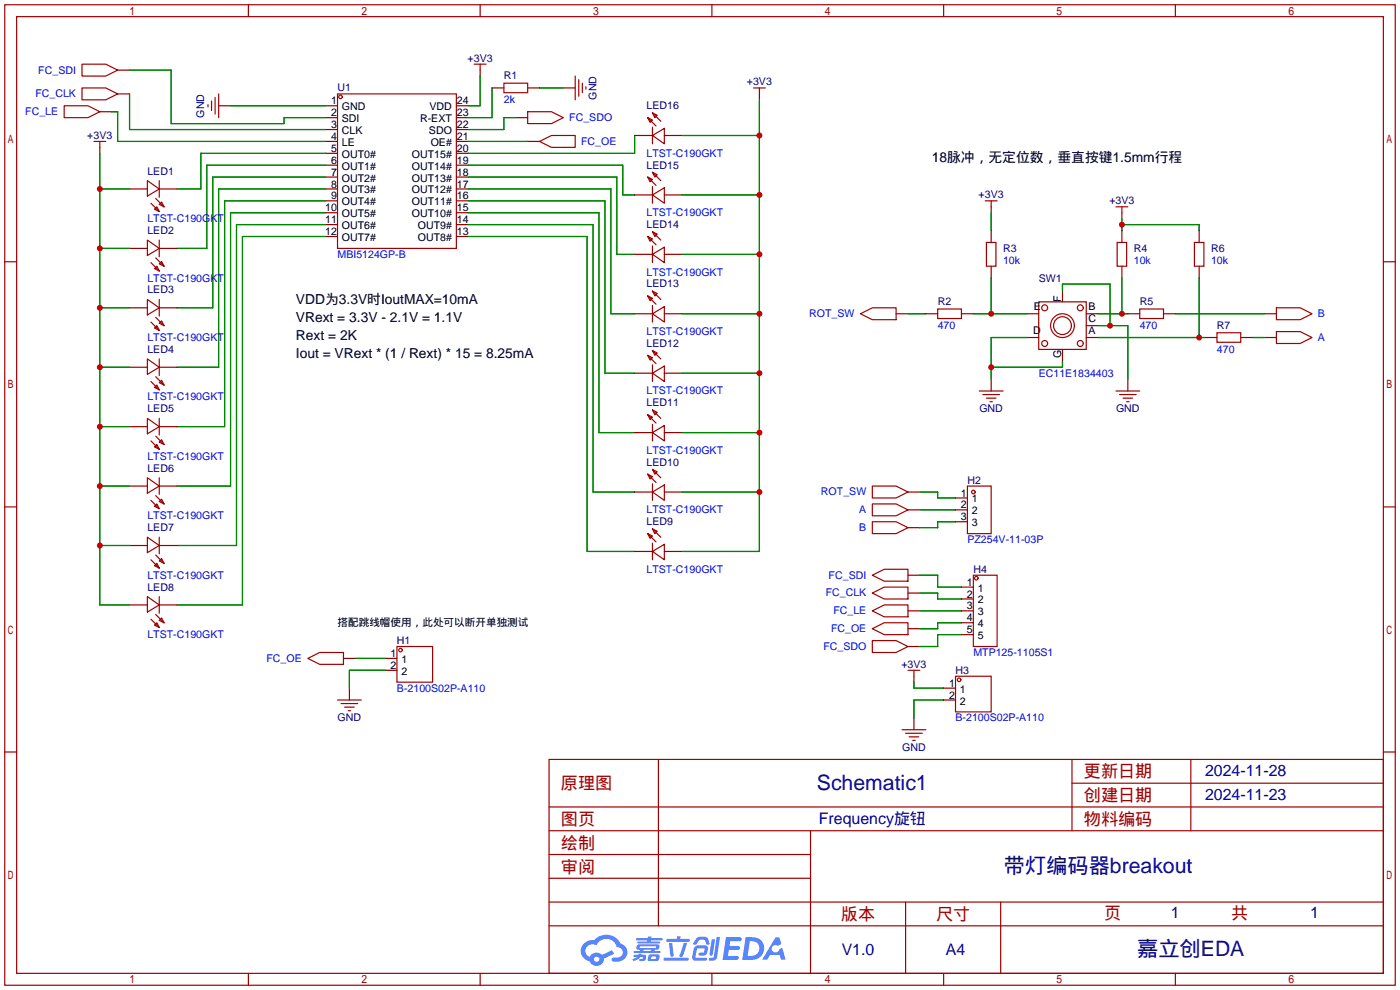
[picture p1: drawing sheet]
<svg xmlns="http://www.w3.org/2000/svg" width="299mm" height="212mm" viewBox="0 0 299 212" stroke-linecap="round" stroke-linejoin="round" font-family="sans-serif">
<g fill="none" stroke="#a10000" stroke-width=".25">
<path d="M1 1h297.2v209.6h-297.2zM3.6 3.6h292.1v204.4h-292.1zM53.1 1v2.6M102.6 1v2.6M152.1 1v2.6M201.7 1v2.6M251.2 1v2.6M1 55.9h2.6M295.7 55.9h2.5M1 108.3h2.6M295.7 108.3h2.5M1 160.7h2.6"/>
<path d="M117.3 162.3h178.4v45.7h-178.4zM117.3 177.5h178.4M117.3 172.5h178.4M140.7 162.3v35.6M173.2 177.5v30.5M229.1 162.3v15.2M229.1 167.4h66.6M254.5 162.3v15.2M295.7 160.7h2.5M117.3 182.6h55.9M117.3 197.9h178.4M117.3 192.8h178.4"/>
<path d="M117.3 187.7h55.9M193.5 192.8v15.2M213.9 192.8v15.2M53.1 208v2.6M102.6 208v2.6M152.1 208v2.6M201.7 208v2.6M251.2 208v2.6"/>
</g>
<g fill="#5487ff">
<path d="M155.2 200.3h2.6a.48 .48 0 0 1 .7 .4 .48 .48 0 0 1-.6 .4h-1.8l-.2 1.1h1.9a.43 .43 0 0 1 .4 .4 .43 .43 0 0 1-.5 .4h-1.9l-.2 1.3h1.7a.45 .45 0 0 1 .5 .2 .45 .45 0 0 1-.1 .6h-3.3z"/>
<path d="M165.7 200.3h.9l.4 1.5-.8 .3a.84 .84 0 0 0-1.2 .3 .84 .84 0 0 0 .4 1.1 .84 .84 0 0 0 1.1-.4l.1-.2 .6-.3 .7 2.5h-1l-.2-1h-2.1l-.6 1h-1.1z"/>
<path d="M152.1 200.8h.7l-.5 3.1a.36 .36 0 0 1-.3 .3 .36 .36 0 0 1-.4-.3z"/>
<path d="M153.2 200.2h.7l-.6 4.3a1.13 1.13 0 0 1-1.8 .6l.2-.4h.7l.2-.2z"/>
<path d="M148.9 200.6l.6-.4h1a.77 .77 0 0 1 .9 .5l.3 1-.2 .2h-.5l-.3-.9-.2-.2-1 .1-.7 1-.6-.1-.1-.2z"/>
<path d="M148.4 202.4l.6-.3h1.7a.81 .81 0 0 1 .7 .5 .81 .81 0 0 1-.2 .8 .81 .81 0 0 1-.9 .8h-.7a.32 .32 0 0 1-.3-.3 .32 .32 0 0 1 .4-.3h.7l.2-.9-1.6 .1-.4 1.8 2.2 .1a.32 .32 0 0 1 .3 .4 .32 .32 0 0 1-.4 .2h-2.2l-.5-.3-.1-.5z"/>
<path d="M141.9 204.7h5a.33 .33 0 0 1 .3 .3 .33 .33 0 0 1-.3 .3h-4.9l-.2-.1z"/>
<path d="M146.1 201.5h.8l-.7 2a.98 .98 0 0 1-.7 1.1l-.3-.3z"/>
<path d="M143 201.6h.7l.3 2.5a.34 .34 0 0 1-.3 .4 .34 .34 0 0 1-.4-.3z"/>
<path d="M142.5 200.7h2.1l.3-.6h.6l-.1 .6h1.7a.32 .32 0 0 1 .4 .3 .32 .32 0 0 1-.4 .3h-4.5l-.2-.2z"/>
<path d="M135.5 204.1h.9l.1-.3h.6v.3h.8a.82 .82 0 0 1-.5 1.3h-.8v-.4l.7-.1 .1-.3a.68 .68 0 0 0-1 .4l-1.1 .4-.1-.4 .9-.5h-.7z"/>
<path d="M136 200.5h2.4l.1-.3h.7v.3h2.2l.2 .3-.2 .2h-2.3v.2h1.8l.2 .3-.2 .1h-4.5l-.1-.4h2l.1-.2h-2.3l-.1-.2z"/>
<path d="M159.4 200.3l-.8 4.9h1.7a2.5 2.5 0 0 0 3-2.5 2.5 2.5 0 0 0-3.1-2.4zM160.3 201.1a1.61 1.61 0 0 1 2 1.5 1.61 1.61 0 0 1-1.8 1.7h-.7z"/>
<path d="M136.2 202a.55 .55 0 0 0-.2 .8 .55 .55 0 0 0 .7 .2l.1 .3h-1.3v.3l5.4 .1 .3-.2-.2-.2h-1.2l.2-.3a.7 .7 0 0 0 .8-.3 .7 .7 0 0 0 0-.8l-4.2-.1zM136.8 202.3l3.3-.1 .1 .1-.2 .3h-3.2zM137.5 203h1.7l-.2 .3h-1.4z"/>
<path d="M138.6 204.2a1.05 1.05 0 0 0 0 1.2 2.91 2.91 0 0 0 2.2-.2 .98 .98 0 0 0 0-1.2h-1.6zM139.2 204.5l.9-.1 .1 .4-.2 .2-.8-.1z"/>
<path d="M124.9 201.6a2.23 2.23 0 0 0-.7 2.3 2.23 2.23 0 0 0 1.8 1.6 1.58 1.58 0 0 0 1.8 .9 1.58 1.58 0 0 0 1.3-1.5l2.2-1.1-.5-.7-2.1 1a1.65 1.65 0 0 0-2.7 .4 1.45 1.45 0 0 1-.8-1.9 1.45 1.45 0 0 1 2-.7l.3 .1a2.3 2.3 0 0 1 2.3-1.3 2.3 2.3 0 0 1 2 1.7 1.12 1.12 0 0 1 1.3 1 1.12 1.12 0 0 1-1.1 1.2h-.7a.45 .45 0 0 0-.6 .4 .45 .45 0 0 0 .5 .5 2.21 2.21 0 0 0 2.2-.5 2.21 2.21 0 0 0 .5-2.3 2.13 2.13 0 0 0-1.3-1.1 3.3 3.3 0 0 0-5.6-.7l-1.1 .1zM127 205a.57 .57 0 0 1 1.1 0 .57 .57 0 0 1-1.1 0z"/>
</g>
<g fill="none" stroke="#870000" stroke-width=".25">
<path d="M25.1 15h2.6M102.6 15v1.3M105.2 18.8h2.5M112.8 18.8h2.5M120.4 18.8h2.5M21.3 31.5v1.3M21.3 23.9h2.6M25.1 20.1h2.6M46.7 22.6h2.6M69.6 22.6h2.5M69.6 25.1h2.5M69.6 27.7h2.5"/>
<path d="M69.6 30.2h2.5M69.6 32.8h2.5M69.6 35.3h2.5M69.6 37.8h2.5M97.5 22.6h2.6M97.5 25.1h2.6M97.5 27.7h2.6M97.5 30.2h2.6M97.5 32.8h2.6M97.5 35.3h2.6M97.5 37.8h2.6M110.2 25.1h2.6"/>
<path d="M112.8 30.2h2.5M135.6 29h3.8M142 29h3.8M162.3 20.1v1.2M27.7 40.4h3.8M27.7 53.1h3.8M34 40.4h3.8M34 53.1h3.8M69.6 40.4h2.5M69.6 42.9h2.5M69.6 45.5h2.5M69.6 48h2.5"/>
<path d="M69.6 50.5h2.5M97.5 40.4h2.6M97.5 42.9h2.6M97.5 45.5h2.6M97.5 48h2.6M97.5 50.5h2.6M135.6 41.7h3.8M135.6 54.4h3.8M142 41.7h3.8M142 54.4h3.8M211.8 44.2v1.3M211.8 49.3v2.5"/>
<path d="M211.8 56.9v2.5M239.8 45.5v1.2M239.8 49.3v2.5M239.8 56.9v2.5M256.3 49.3v2.5M256.3 56.9v2.5M27.7 65.8h3.8M27.7 78.5h3.8M34 65.8h3.8M34 78.5h3.8M135.6 67.1h3.8M135.6 79.8h3.8"/>
<path d="M142 67.1h3.8M142 79.8h3.8M191.5 67.1h2.6M197.9 67.1h2.5M205.5 67.1h2.5M219.5 67.1h2.5M219.5 72.1h2.5M227.1 62v2.5M227.1 74.7v2.5M232.2 67.1h2.5M232.2 72.1h2.5M232.2 69.6h2.5"/>
<path d="M241 67.1h2.6M248.7 67.1h2.5M257.6 72.1h2.5M265.2 72.1h2.5M270.3 67.1h2.5M270.3 72.1h2.5M27.7 91.2h3.8M34 91.2h3.8M135.6 92.5h3.8M142 92.5h3.8M211.8 81v2.6M241 81v2.6"/>
<path d="M27.7 103.9h3.8M27.7 116.6h3.8M34 103.9h3.8M34 116.6h3.8M135.6 105.2h3.8M135.6 117.9h3.8M142 105.2h3.8M142 117.9h3.8M194.1 105.2h2.5M194.1 109h2.5M194.1 112.8h2.5M204.2 109h2.6"/>
<path d="M204.2 106.4h2.6M204.2 111.5h2.6M27.7 129.3h3.8M34 129.3h3.8M194.1 138.2h2.5M194.1 134.4h2.5M194.1 130.6h2.5M194.1 126.7h2.5M194.1 122.9h2.5M205.5 130.6h2.5M205.5 125.5h2.5M205.5 128h2.5"/>
<path d="M205.5 133.1h2.5M205.5 135.6h2.5M73.4 140.7h2.5M74.7 147.1v2.5M82.3 140.7h2.5M82.3 143.3h2.5M195.3 144.5v1.3M195.3 153.4v2.6M201.7 147.1h2.5M201.7 149.6h2.5"/>
</g>
<g fill="none" stroke="#a10000" stroke-width=".25">
<path d="M17.5 13.7h5.1l2.5 1.3-2.5 1.3h-5.1zM17.5 18.8h5.1l2.5 1.3-2.5 1.2h-5.1zM101.3 13.7h2.6M102.6 13.7v1.3M107.7 17.8h5.1v2h-5.1zM122.9 16.3v5M123.7 17v3.6M124.5 17.8v2M125.2 18.5v.6M161 18.8h2.6M162.3 18.8v1.3M13.7 22.6h5.1l2.5 1.3-2.5 1.2h-5.1z"/>
<path d="M20.1 30.2h2.5M21.3 30.2v1.3M31.5 38.6l2.5 1.8-2.5 1.5zM34 38.6v3.6M44.4 22.4v.5M45.2 21.6v2M46 20.8v3.6M46.7 20.1v5M72.1 20.1h25.4v33h-25.4zM112.8 23.9h5.1l2.5 1.2-2.5 1.3h-5.1zM115.3 30.2l2.6-1.2h5v2.5h-5zM138.4 25.1l1 .6-.5 .5z"/>
<path d="M138.4 37.8l1 .6-.5 .5zM138.4 25.1l1.8 1.8M138.4 37.8l1.8 1.8M139.4 29l2.6-1.6v3.3zM139.4 24.1l1.1 .5-.5 .5zM139.4 36.8l1.1 .5-.5 .5zM139.4 27.2v3.5M139.4 39.9v3.5M139.4 24.1l1.8 1.8M139.4 36.8l1.8 1.8M31.5 51.3l2.5 1.8-2.5 1.5zM32.3 43.4l1.7 1.8"/>
<path d="M32.3 56.1l1.7 1.8M33 44.7l.5-.5 .5 1zM33 57.4l.5-.5 .5 1zM33.3 42.4l1.8 1.8M33.3 55.1l1.8 1.8M34 43.7l.5-.5 .6 1zM34 56.4l.5-.5 .6 1zM34 51.3v3.6M138.4 50.5l1 .6-.5 .5zM138.4 50.5l1.8 1.8M139.4 41.7l2.6-1.6v3.3zM139.4 54.4l2.6-1.6v3.3z"/>
<path d="M139.4 49.5l1.1 .5-.5 .5zM139.4 52.6v3.5M139.4 49.5l1.8 1.8M210.6 42.9h2.5M210.8 51.8h2.1v5.1h-2.1zM211.8 42.9v1.3M238.5 44.2h2.5M238.8 51.8h2v5.1h-2zM239.8 44.2v1.3M255.3 51.8h2v5.1h-2zM31.5 64l2.5 1.8-2.5 1.5zM31.5 76.7l2.5 1.8-2.5 1.5z"/>
<path d="M32.3 68.8l1.7 1.8M33 70.1l.5-.5 .5 1zM33.3 67.8l1.8 1.8M34 69.1l.5-.5 .6 1zM34 64v3.6M34 76.7v3.6M138.4 63.2l1 .6-.5 .5zM138.4 75.9l1 .6-.5 .5zM138.4 63.2l1.8 1.8M138.4 75.9l1.8 1.8M139.4 67.1l2.6-1.6v3.3zM139.4 62.2l1.1 .5-.5 .5z"/>
<path d="M139.4 79.8l2.6-1.6v3.3zM139.4 74.9l1.1 .5-.5 .5zM139.4 65.3v3.5M139.4 78v3.5M139.4 62.2l1.8 1.8M139.4 74.9l1.8 1.8M183.9 67.1l2.5-1.3h5.1v2.5h-5.1zM200.4 66h5.1v2.1h-5.1zM222 64.5h10.2v10.2h-10.2zM243.6 66h5.1v2.1h-5.1zM260.1 71.1h5.1v2.1h-5.1zM272.8 70.9h5.1l2.5 1.2-2.5 1.3h-5.1z"/>
<path d="M272.8 65.8h5.1l2.5 1.3-2.5 1.2h-5.1zM31.5 89.4l2.5 1.8-2.5 1.5zM32.3 81.5l1.7 1.8M32.3 94.2l1.7 1.8M33 82.8l.5-.5 .5 1zM33 95.5l.5-.5 .5 1zM33.3 80.5l1.8 1.8M33.3 93.2l1.8 1.8M34 81.8l.5-.5 .6 1zM34 94.5l.5-.5 .6 1zM34 89.4v3.6M138.4 88.6l1 .6-.5 .5z"/>
<path d="M138.4 88.6l1.8 1.8M139.4 92.5l2.6-1.6v3.3zM139.4 87.6l1.1 .5-.5 .5zM139.4 90.7v3.5M139.4 87.6l1.8 1.8M209.3 83.6h5.1M210.1 84.3h3.5M210.8 85.1h2.1M211.6 85.9h.5M238.5 83.6h5.1M239.3 84.3h3.5M240 85.1h2.1"/>
<path d="M240.8 85.9h.5M31.5 102.1l2.5 1.8-2.5 1.5zM31.5 114.8l2.5 1.8-2.5 1.5zM32.3 106.9l1.7 1.8M32.3 119.6l1.7 1.8M33 108.2l.5-.5 .5 1zM33.3 105.9l1.8 1.8M33.3 118.6l1.8 1.8M34 107.2l.5-.5 .6 1zM34 119.9l.5-.5 .6 1zM34 102.1v3.6M34 114.8v3.6"/>
<path d="M138.4 101.3l1 .6-.5 .5zM138.4 114l1 .6-.5 .5zM138.4 101.3l1.8 1.8M138.4 114l1.8 1.8M139.4 105.2l2.6-1.6v3.3zM139.4 100.3l1.1 .5-.5 .5zM139.4 117.9l2.6-1.6v3.3zM139.4 113l1.1 .5-.5 .5zM139.4 103.4v3.5M139.4 116.1v3.5M139.4 100.3l1.8 1.8M139.4 113l1.8 1.8"/>
<path d="M186.4 103.9h5.1l2.6 1.3-2.6 1.2h-5.1zM186.4 107.7h5.1l2.6 1.3-2.6 1.2h-5.1zM186.4 111.5h5.1l2.6 1.3-2.6 1.2h-5.1zM206.8 103.9h5v10.1h-5zM31.5 127.5l2.5 1.8-2.5 1.5zM32.3 132.3l1.7 1.8M33 120.9l.5-.5 .5 1zM33.3 131.3l1.8 1.8M33.5 133.1l.5 1-1-.5zM34 127.5v3.6M34.5 132.1l.6 1-1.1-.5zM84.8 138.2h7.7v7.6h-7.7z"/>
<path d="M186.4 136.9h5.1l2.6 1.3-2.6 1.2h-5.1zM186.4 134.4l2.6-1.3h5.1v2.5h-5.1zM186.4 130.6l2.6-1.3h5.1v2.5h-5.1zM186.4 126.7l2.6-1.2h5.1v2.5h-5.1zM186.4 122.9l2.6-1.2h5.1v2.5h-5.1zM208 122.9h5.1v15.3h-5.1zM65.8 140.7l2.5-1.3h5.1v2.6h-5.1zM72.1 149.6h5.1M72.9 150.4h3.6M73.7 151.1h2M74.4 151.9h.5M192.8 156h5.1"/>
<path d="M193.5 156.7h3.6M194.1 143.3h2.5M194.3 157.5h2M195.1 158.2h.5M195.3 143.3v1.2M204.2 144.5h7.6v7.6h-7.6z"/>
<circle cx="72.8" cy="20.7" r=".38"/>
<circle cx="223.3" cy="73.4" r=".63"/>
<circle cx="223.3" cy="65.8" r=".63"/>
<circle cx="227.1" cy="69.6" r="2.54"/>
<circle cx="227.1" cy="69.6" r="1.9"/>
<circle cx="230.9" cy="73.4" r=".63"/>
<circle cx="230.9" cy="65.8" r=".63"/>
<circle cx="208" cy="105.2" r=".38"/>
<circle cx="85.6" cy="138.9" r=".38"/>
<circle cx="208.7" cy="123.6" r=".38"/>
<circle cx="205" cy="145.3" r=".38"/>
</g>
<g fill="none" stroke="#008700" stroke-width=".25">
<path d="M27.7 15h8.9v11.4h24.1v-1.3h8.9M102.6 16.3v6.3h-2.5M105.2 18.8v6.3h-5.1M115.3 18.8h5.1M21.3 32.8v96.5h6.4M23.9 23.9h1.2v6.3h44.5M27.7 20.1v7.6h41.9M49.3 22.6h20.3M69.6 32.8h-26.7v7.6h-5.1M69.6 35.3h-25.4v17.8h-6.4M69.6 37.8h-24.1v28h-7.7M100.1 35.3h33v6.4h2.5"/>
<path d="M100.1 37.8h31.7v16.6h3.8M100.1 30.2h12.7M110.2 25.1h-2.5v2.6h-7.6M135.6 29v3.8h-35.5M145.8 29h16.5M162.3 21.3v96.6h-16.5M21.3 40.4h6.4M21.3 53.1h6.4M69.6 40.4h-22.9v38.1h-8.9M69.6 42.9h-21.6v48.3h-10.2M69.6 45.5h-20.3v58.4h-11.5M69.6 48h-19.1v68.6h-12.7"/>
<path d="M69.6 50.5h-17.8v78.8h-14M100.1 40.4h30.5v26.7h5M100.1 42.9h29.2v36.9h6.3M100.1 45.5h27.9v47h7.6M100.1 48h26.6v57.2h8.9M100.1 50.5h25.4v67.4h10.1M145.8 41.7h16.5M145.8 54.4h16.5M211.8 45.5v3.8M211.8 59.4v7.7M239.8 48h16.5v1.3M239.8 46.7v2.6"/>
<path d="M239.8 59.4v7.7M256.3 59.4v12.7M21.3 65.8h6.4M21.3 78.5h6.4M145.8 67.1h16.5M145.8 79.8h16.5M194.1 67.1h3.8M208 67.1h11.5M219.5 72.1h-7.7v8.9M227.1 77.2v1.3h-15.3M227.1 62v-1.3h10.1v8.9M234.7 67.1h6.3"/>
<path d="M234.7 72.1h22.9M234.7 69.6h6.3v11.4M251.2 67.1h19.1M267.7 72.1h2.6M21.3 91.2h6.4M145.8 92.5h16.5M21.3 103.9h6.4M21.3 116.6h6.4M145.8 105.2h16.5M196.6 105.2h3.8v1.2h3.8M196.6 109h7.6M204.2 111.5h-3.8v1.3h-3.8"/>
<path d="M196.6 122.9h3.8v2.6h5.1M196.6 126.7h3.8v1.3h5.1M196.6 130.6h8.9M205.5 133.1h-5.1v1.3h-3.8M205.5 135.6h-5.1v2.6h-3.8M75.9 140.7h6.4M82.3 143.3h-7.6v3.8M195.3 145.8v1.3h6.4M201.7 149.6h-6.4v3.8"/>
</g>
<g fill="#c00">
<circle cx="21.3" cy="40.4" r=".63"/>
<circle cx="21.3" cy="53.1" r=".63"/>
<circle cx="21.3" cy="65.8" r=".63"/>
<circle cx="21.3" cy="78.5" r=".63"/>
<circle cx="21.3" cy="91.2" r=".63"/>
<circle cx="21.3" cy="103.9" r=".63"/>
<circle cx="21.3" cy="116.6" r=".63"/>
<circle cx="162.3" cy="29" r=".63"/>
<circle cx="162.3" cy="41.7" r=".63"/>
<circle cx="162.3" cy="54.4" r=".63"/>
<circle cx="162.3" cy="67.1" r=".63"/>
<circle cx="162.3" cy="79.8" r=".63"/>
<circle cx="162.3" cy="92.5" r=".63"/>
<circle cx="162.3" cy="105.2" r=".63"/>
<circle cx="211.8" cy="67.1" r=".63"/>
<circle cx="211.8" cy="78.5" r=".63"/>
<circle cx="256.3" cy="72.1" r=".63"/>
<circle cx="239.8" cy="67.1" r=".63"/>
<circle cx="239.8" cy="48" r=".63"/>
<circle cx="237.2" cy="69.6" r=".63"/>
</g>
<g font-size="4.5" fill="#000080">
<text x="174.6" y="168.8">Schematic1</text>
<text x="214.5" y="186.6">带灯编码器breakout</text>
<text x="243" y="204.4">嘉立创EDA</text>
</g>
<g font-size="3.7" fill="#a00000">
<text x="231.6" y="166.2">更新日期</text>
<text x="119.9" y="168.7">原理图</text>
<text x="231.6" y="171.2">创建日期</text>
<text x="119.9" y="176.3">图页</text>
<text x="231.6" y="176.3">物料编码</text>
<text x="119.9" y="181.4">绘制</text>
<text x="119.9" y="186.5">审阅</text>
<text x="179.7" y="196.6">版本</text>
<text x="200" y="196.6">尺寸</text>
<text x="236" y="196.4">页</text>
<text x="263.1" y="196.4">共</text>
</g>
<g font-size="3.4" fill="#000080">
<text x="257.6" y="165.9">2024-11-28</text>
<text x="257.6" y="171">2024-11-23</text>
<text x="175" y="176.1">Frequency旋钮</text>
<text x="250.3" y="196.2">1</text>
<text x="280" y="196.2">1</text>
<text x="179.9" y="204">V1.0</text>
<text x="202.1" y="204">A4</text>
</g>
<g font-size="2.9">
<text x="199.1" y="34.6">18脉冲，无定位数，垂直按键1.5mm行程</text>
<text x="63.2" y="65.1">VDD为3.3V时IoutMAX=10mA</text>
<text x="63.2" y="68.9">VRext = 3.3V - 2.1V = 1.1V</text>
<text x="63.2" y="72.7">Rext = 2K</text>
<text x="63.2" y="76.5">Iout = VRext * (1 / Rext) * 15 = 8.25mA</text>
</g>
<g font-size="2.3" fill="#00f">
<text x="8.2" y="15.7">FC_SDI</text>
<text x="7.6" y="20.8">FC_CLK</text>
<text x="107.7" y="22.1">2k</text>
<text x="5.4" y="24.6">FC_LE</text>
<text x="121.7" y="25.9">FC_SDO</text>
<text x="124.2" y="31">FC_OE</text>
<text x="138.2" y="33.5">LTST-C190GKT</text>
<text x="31.5" y="47.5">LTST-C190GKT</text>
<text x="138.2" y="46.2">LTST-C190GKT</text>
<text x="72.1" y="55.1">MBI5124GP-B</text>
<text x="138.2" y="58.9">LTST-C190GKT</text>
<text x="214.4" y="56.4">10k</text>
<text x="242.3" y="56.4">10k</text>
<text x="258.8" y="56.4">10k</text>
<text x="31.5" y="60.2">LTST-C190GKT</text>
<text x="138.2" y="71.6">LTST-C190GKT</text>
<text x="172.9" y="67.8">ROT_SW</text>
<text x="200.4" y="70.3">470</text>
<text x="243.6" y="70.3">470</text>
<text x="281.7" y="67.8">B</text>
<text x="31.5" y="72.9">LTST-C190GKT</text>
<text x="260.1" y="75.4">470</text>
<text x="281.7" y="72.9">A</text>
<text x="222" y="80.5">EC11E1834403</text>
<text x="31.5" y="85.6">LTST-C190GKT</text>
<text x="138.2" y="84.3">LTST-C190GKT</text>
<text x="31.5" y="98.3">LTST-C190GKT</text>
<text x="138.2" y="97">LTST-C190GKT</text>
<text x="175.5" y="105.9">ROT_SW</text>
<text x="31.5" y="111">LTST-C190GKT</text>
<text x="138.2" y="109.7">LTST-C190GKT</text>
<text x="183.7" y="109.7">A</text>
<text x="183.7" y="113.5">B</text>
<text x="206.8" y="116">PZ254V-11-03P</text>
<text x="31.5" y="123.7">LTST-C190GKT</text>
<text x="138.2" y="122.4">LTST-C190GKT</text>
<text x="177.1" y="123.7">FC_SDI</text>
<text x="176.5" y="127.5">FC_CLK</text>
<text x="178.1" y="131.3">FC_LE</text>
<text x="31.5" y="136.4">LTST-C190GKT</text>
<text x="177.6" y="135.1">FC_OE</text>
<text x="57" y="141.4">FC_OE</text>
<text x="176" y="138.9">FC_SDO</text>
<text x="208" y="140.2">MTP125-1105S1</text>
<text x="84.8" y="147.8">B-2100S02P-A110</text>
<text x="204.2" y="154.1">B-2100S02P-A110</text>
</g>
<g font-size="2.3" fill="#000080">
<text x="99.9" y="13.2">+3V3</text>
<text x="107.7" y="17">R1</text>
<text x="72.1" y="19.5">U1</text>
<text x="127.5" y="21.3" transform="rotate(-90 127.5 21.3)">GND</text>
<text x="138.2" y="23.3">LED16</text>
<text x="159.6" y="18.3">+3V3</text>
<text x="18.7" y="29.7">+3V3</text>
<text x="43.7" y="25.1" transform="rotate(-90 43.7 25.1)">GND</text>
<text x="31.5" y="37.3">LED1</text>
<text x="138.2" y="36">LED15</text>
<text x="209.2" y="42.4">+3V3</text>
<text x="237.1" y="43.7">+3V3</text>
<text x="31.5" y="50">LED2</text>
<text x="138.2" y="48.7">LED14</text>
<text x="214.4" y="53.8">R3</text>
<text x="242.3" y="53.8">R4</text>
<text x="258.8" y="53.8">R6</text>
<text x="31.5" y="62.7">LED3</text>
<text x="138.2" y="61.4">LED13</text>
<text x="200.4" y="65.2">R2</text>
<text x="222" y="60.2">SW1</text>
<text x="243.6" y="65.2">R5</text>
<text x="260.1" y="70.3">R7</text>
<text x="31.5" y="75.4">LED4</text>
<text x="138.2" y="74.1">LED12</text>
<text x="31.5" y="88.1">LED5</text>
<text x="138.2" y="86.8">LED11</text>
<text x="209.3" y="88.1">GND</text>
<text x="238.5" y="88.1">GND</text>
<text x="31.5" y="100.8">LED6</text>
<text x="138.2" y="99.5">LED10</text>
<text x="206.8" y="103.3">H2</text>
<text x="31.5" y="113.5">LED7</text>
<text x="138.2" y="112.2">LED9</text>
<text x="208" y="122.4">H4</text>
<text x="31.5" y="126.2">LED8</text>
<text x="84.8" y="137.6">H1</text>
<text x="192.6" y="142.7">+3V3</text>
<text x="204.2" y="144">H3</text>
<text x="72.2" y="154.1">GND</text>
<text x="192.8" y="160.5">GND</text>
</g>
<g font-size="2.3">
<text x="70.7" y="22.3">1</text>
<text x="73.1" y="23.6">GND</text>
<text x="91.8" y="23.6">VDD</text>
<text x="97.7" y="22.3">24</text>
<text x="70.7" y="29.9">4</text>
<text x="70.7" y="27.4">3</text>
<text x="70.7" y="24.8">2</text>
<text x="73.1" y="28.6">CLK</text>
<text x="73.1" y="26.1">SDI</text>
<text x="89.8" y="26.1">R-EXT</text>
<text x="91.7" y="28.6">SDO</text>
<text x="97.7" y="24.8">23</text>
<text x="97.7" y="27.4">22</text>
<text x="97.7" y="29.9">21</text>
<text x="70.7" y="35">6</text>
<text x="70.7" y="32.5">5</text>
<text x="73.1" y="33.7">OUT0#</text>
<text x="73.1" y="31.2">LE</text>
<text x="88" y="33.7">OUT15#</text>
<text x="92.1" y="31.2">OE#</text>
<text x="97.7" y="32.5">20</text>
<text x="97.7" y="35">19</text>
<text x="70.7" y="40.1">8</text>
<text x="70.7" y="37.5">7</text>
<text x="73.1" y="41.3">OUT3#</text>
<text x="73.1" y="38.8">OUT2#</text>
<text x="73.1" y="36.3">OUT1#</text>
<text x="88" y="36.3">OUT14#</text>
<text x="88" y="38.8">OUT13#</text>
<text x="88" y="41.3">OUT12#</text>
<text x="97.7" y="37.5">18</text>
<text x="97.7" y="40.1">17</text>
<text x="69.5" y="47.7">11</text>
<text x="69.5" y="45.2">10</text>
<text x="70.7" y="42.6">9</text>
<text x="73.1" y="46.4">OUT5#</text>
<text x="73.1" y="43.9">OUT4#</text>
<text x="88" y="43.9">OUT11#</text>
<text x="88" y="46.4">OUT10#</text>
<text x="97.7" y="42.6">16</text>
<text x="97.7" y="45.2">15</text>
<text x="97.7" y="47.7">14</text>
<text x="69.5" y="50.2">12</text>
<text x="73.1" y="51.5">OUT7#</text>
<text x="73.1" y="49">OUT6#</text>
<text x="89.3" y="49">OUT9#</text>
<text x="89.3" y="51.5">OUT8#</text>
<text x="97.7" y="50.2">13</text>
<text x="226.8" y="64.5" transform="rotate(-90 226.8 64.5)">F</text>
<text x="220.8" y="71.3">D</text>
<text x="221" y="66.3">E</text>
<text x="232.6" y="71.3">A</text>
<text x="232.6" y="66.3">B</text>
<text x="232.6" y="68.8">C</text>
<text x="226.8" y="76.4" transform="rotate(-90 226.8 76.4)">G</text>
<text x="205.4" y="106.1">1</text>
<text x="207.7" y="107.4">1</text>
<text x="205.4" y="108.7">2</text>
<text x="205.4" y="111.2">3</text>
<text x="207.7" y="109.9">2</text>
<text x="207.7" y="112.5">3</text>
<text x="206.6" y="125.2">1</text>
<text x="206.6" y="127.7">2</text>
<text x="206.6" y="130.2">3</text>
<text x="209" y="126.4">1</text>
<text x="209" y="129">2</text>
<text x="209" y="131.5">3</text>
<text x="72.1" y="133.8">搭配跳线帽使用，此处可以断开单独测试</text>
<text x="206.6" y="132.8">4</text>
<text x="206.6" y="135.3">5</text>
<text x="209" y="134.1">4</text>
<text x="209" y="136.6">5</text>
<text x="83.4" y="140.4">1</text>
<text x="83.4" y="142.9">2</text>
<text x="85.8" y="141.7">1</text>
<text x="85.8" y="144.2">2</text>
<text x="202.8" y="146.8">1</text>
<text x="202.8" y="149.3">2</text>
<text x="205.2" y="148">1</text>
<text x="205.2" y="150.6">2</text>
</g>
</svg>
